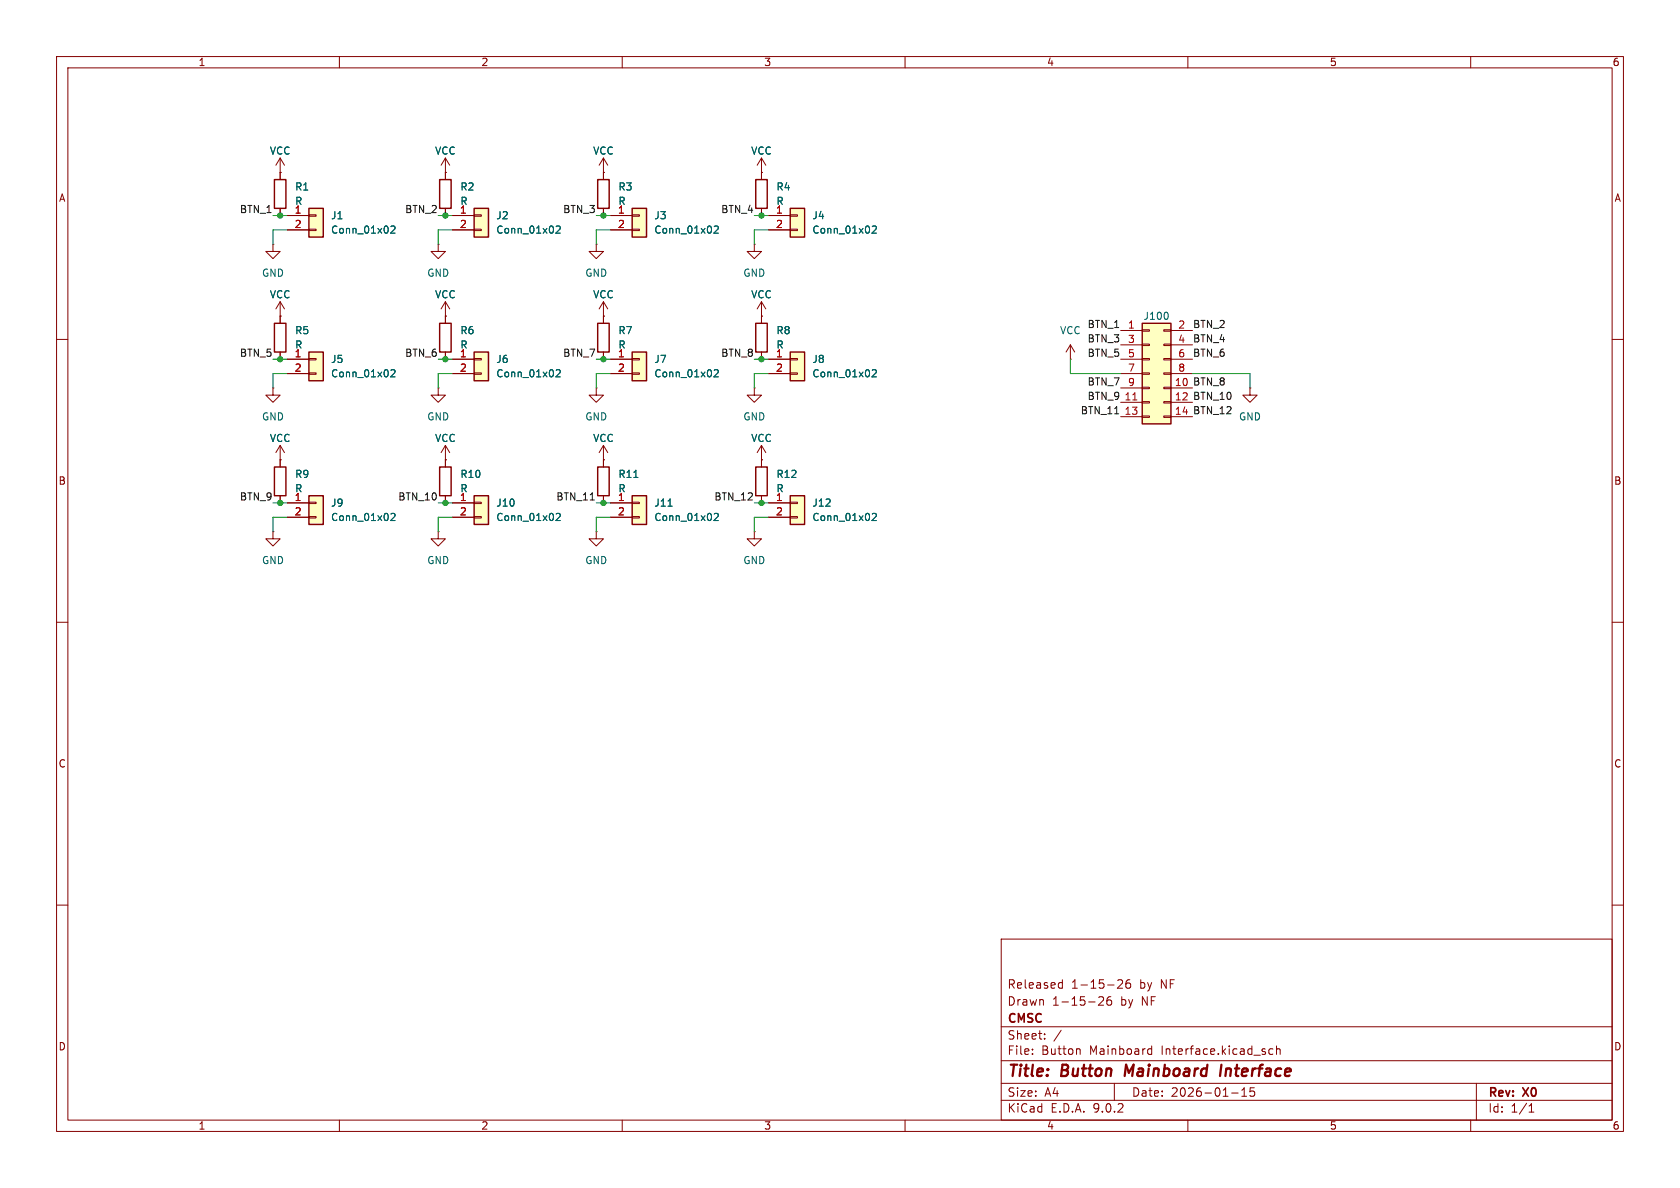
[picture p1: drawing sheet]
<svg xmlns="http://www.w3.org/2000/svg" width="297mm" height="210mm" viewBox="0 0 297 210" stroke-linecap="round" stroke-linejoin="round" font-family="sans-serif">
<g fill="none" stroke="#840000" stroke-width=".18">
<path d="M10 10h277v190h-277zM12 12h273v186h-273zM60 10v2M110 10v2M160 10v2M210 10v2M260 10v2M106.7 30.5v1.3M106.7 36.8v1.3M10 60h2M285 60h2M10 110h2"/>
<path d="M285 110h2M10 160h2M177 166h108v32h-108zM187.4 173.7l.4 .1M187.8 173.2v1.5M187.8 174.6l-.4 .1M194.2 176.3l.6-.1 .2 .1 .1 .3-.9 1.1h.9M196.4 176.2a.59 .59 0 0 0-.7 .6v.6l.1 .2 .4 .1 .3-.1v-.5l-.1-.3h-.4l-.3 .3M197.6 173.3l.6-.1 .2 .1 .1 .3-1 1.1h1M199.7 173.2a.59 .59 0 0 0-.7 .6v.6l.2 .2 .4 .1 .2-.1 .1-.5-.2-.3h-.4l-.3 .3M285 160h2M60 198v2"/>
<path d="M110 198v2M160 198v2M177 194.5h108M177 191.5h108M177 187.5h108M177 181.5h108M182.5 186.3v.1M182.5 185.5v.1M184.7 183.6v.1M184.7 182.8v.1M187.6 182.1l-1.3 2M190.5 185.4l.4 .1 .1 .1v.8"/>
<path d="M197 191.5v3M203 185.5h.6M203 186.3h.6M203.6 184.9v1.5M210 198v2M217.7 193.2h1.2M219.5 193.8h.9M219.5 192.7l.5-.4v1.5M221.7 192.3h-.7v.7l.2-.1h.5l.1 .3-.1 .5-.2 .1-.5-.1M225 185.5l-.4-.1-.3 .3v.4l.2 .2h.5M225.7 185.5l.2-.1 .3 .1 .1 .9M225.7 184.9v1.5"/>
<path d="M260 198v2M261 191.5v6.5M270.3 196.6h.9M270.3 195.5l.4-.4v1.5"/>
</g>
<path d="M199.1 188.2l-.3 2M215.9 188.2l-.2 2" fill="none" stroke="#840000" stroke-width=".4"/>
<path d="M105.7 31.8h2v5h-2z" fill="none" stroke="#840000" stroke-width=".25"/>
<path d="M139.7 36.8h2.5v5.1h-2.5z" fill="#ffffc2"/>
<path d="M48.5 31.8h2v5h-2zM133.6 31.8h2v5h-2zM139.7 36.8h2.5v5.1h-2.5z" fill="none" stroke="#840000" stroke-width=".25"/>
<g fill="none" stroke="#840000" stroke-width=".18">
<path d="M49.5 30.5h.1M49.5 27.9v3.9M49.5 36.8v1.3M49.5 27.9l-.7 1.3M49.5 27.9l.8 1.3M134.6 30.5v1.3M134.6 36.8v1.3M135.9 38.1h3.8M139.7 38h1.3v.2h-1.3zM48.3 43.2v1.3h1.2l-1.2 1.2-1.3-1.2h1.3M48.3 43.2h.1M49.5 55.9h.1"/>
<path d="M49.5 53.3l-.7 1.3M49.5 53.3l.8 1.3M49.5 53.3v2.6M133.3 43.2v1.3h1.3l-1.3 1.2-1.2-1.2h1.2M133.3 43.2h.1M135.9 40.6h3.8M139.7 40.5h1.3v.3h-1.3zM105.4 68.6v1.3h1.3l-1.3 1.2-1.3-1.2h1.3M105.4 68.6h.1M133.3 94v1.3h1.3l-1.3 1.2-1.2-1.2h1.2M133.3 94h.1"/>
</g>
<path d="M154.2 40.1l.5-.2 .2 .4-.8 .9h.8" fill="none" stroke="#006464" stroke-width=".18"/>
<path d="M111.8 87.6h2.5v5.1h-2.5z" fill="#ffffc2"/>
<path d="M105.7 82.6h2v5h-2zM111.8 87.6h2.5v5.1h-2.5z" fill="none" stroke="#840000" stroke-width=".25"/>
<path d="M106.7 81.3v1.3M106.7 87.6v1.3M107.9 88.9h3.9M107.9 91.4h3.9M111.8 88.8h1.2v.2h-1.2zM111.8 91.3h1.2v.3h-1.2z" fill="none" stroke="#840000" stroke-width=".18"/>
<path d="M112.1 84.4h.7M118.1 89.5h.7M126.3 90.9l.4-.2 .3 .4-.8 .9h.8" fill="none" stroke="#006464" stroke-width=".18"/>
<path d="M54.6 36.8h2.5v5.1h-2.5z" fill="#ffffc2"/>
<path d="M54.6 36.8h2.5v5.1h-2.5z" fill="none" stroke="#840000" stroke-width=".25"/>
<path d="M50.8 38.1h3.8M54.6 38h1.3v.2h-1.3zM78.7 30.5h.1M78.7 27.9l-.7 1.3M78.7 27.9l.8 1.3M78.7 27.9v2.6M50.8 40.6h3.8M54.6 40.5h1.3v.3h-1.3z" fill="none" stroke="#840000" stroke-width=".18"/>
<path d="M69.1 40.1l.5-.2 .2 .4-.7 .9h.7" fill="none" stroke="#006464" stroke-width=".18"/>
<path d="M83.8 62.2h2.6v5.1h-2.6z" fill="#ffffc2"/>
<path d="M83.8 62.2h2.6v5.1h-2.6z" fill="none" stroke="#840000" stroke-width=".25"/>
<path d="M77.5 68.6v1.3h1.2l-1.2 1.2-1.3-1.2h1.3M77.5 68.6h.1M80 63.5h3.8M80 66h3.8M83.8 63.4h1.3v.2h-1.3zM83.8 65.9h1.3v.3h-1.3z" fill="none" stroke="#840000" stroke-width=".18"/>
<path d="M98.3 65.5l.5-.2 .2 .4-.7 .9h.7" fill="none" stroke="#006464" stroke-width=".18"/>
<path d="M111.8 36.8h2.5v5.1h-2.5z" fill="#ffffc2"/>
<path d="M111.8 36.8h2.5v5.1h-2.5zM48.5 82.6h2v5h-2z" fill="none" stroke="#840000" stroke-width=".25"/>
<path d="M106.7 30.5h.1M106.7 27.9l-.8 1.3M106.7 27.9l.7 1.3M106.7 27.9v2.6M107.9 38.1h3.9M111.8 38h1.2v.2h-1.2zM107.9 40.6h3.9M111.8 40.5h1.2v.3h-1.2zM49.5 81.3v1.3M49.5 87.6v1.3" fill="none" stroke="#840000" stroke-width=".18"/>
<path d="M126.3 40.1l.4-.2 .3 .4-.8 .9h.8" fill="none" stroke="#006464" stroke-width=".18"/>
<path d="M83.8 87.6h2.6v5.1h-2.6z" fill="#ffffc2"/>
<path d="M83.8 87.6h2.6v5.1h-2.6zM133.6 82.6h2v5h-2z" fill="none" stroke="#840000" stroke-width=".25"/>
<path d="M134.6 78.7l-.7 1.3M134.6 78.7l.8 1.3M134.6 78.7v3.9M80 88.9h3.8M80 91.4h3.8M83.8 88.8h1.3v.2h-1.3zM83.8 91.3h1.3v.3h-1.3zM134.6 81.3h.1M134.6 87.6v1.3" fill="none" stroke="#840000" stroke-width=".18"/>
<path d="M98.3 90.9l.5-.2 .2 .4-.7 .9h.7" fill="none" stroke="#006464" stroke-width=".18"/>
<path d="M139.7 87.6h2.5v5.1h-2.5z" fill="#ffffc2"/>
<path d="M77.7 31.8h2.1v5h-2.1zM133.6 57.2h2v5h-2zM139.7 87.6h2.5v5.1h-2.5z" fill="none" stroke="#840000" stroke-width=".25"/>
<g fill="none" stroke="#840000" stroke-width=".18">
<path d="M78.7 30.5v1.3M78.7 36.8v1.3M134.6 55.9h.1M134.6 53.3l-.7 1.3M134.6 53.3l.8 1.3M134.6 53.3v3.9M49.5 78.7l-.7 1.3M49.5 78.7l.8 1.3M49.5 78.7v2.6M134.6 62.2v1.3M49.5 81.3h.1M77.5 94v1.3h1.2l-1.2 1.2-1.3-1.2h1.3"/>
<path d="M77.5 94h.1M135.9 88.9h3.8M135.9 91.4h3.8M139.7 88.8h1.3v.2h-1.3zM139.7 91.3h1.3v.3h-1.3z"/>
</g>
<path d="M154.2 90.9l.5-.2 .2 .4-.8 .9h.8" fill="none" stroke="#006464" stroke-width=".18"/>
<path d="M139.7 62.2h2.5v5.1h-2.5z" fill="#ffffc2"/>
<path d="M139.7 62.2h2.5v5.1h-2.5z" fill="none" stroke="#840000" stroke-width=".25"/>
<path d="M133.3 68.6v1.3h1.3l-1.3 1.2-1.2-1.2h1.2M133.3 68.6h.1M135.9 63.5h3.8M135.9 66h3.8M139.7 63.4h1.3v.2h-1.3zM139.7 65.9h1.3v.3h-1.3zM189.2 63.5h.1M189.2 61l-.7 1.2M189.2 61l.8 1.2M189.2 61v2.5M221 68.6v1.3h1.2l-1.2 1.2-1.3-1.2h1.3M221 68.6h.1" fill="none" stroke="#840000" stroke-width=".18"/>
<path d="M154.2 65.5l.5-.2 .2 .4-.8 .9h.8" fill="none" stroke="#006464" stroke-width=".18"/>
<path d="M111.8 62.2h2.5v5.1h-2.5z" fill="#ffffc2"/>
<path d="M105.7 57.2h2v5h-2zM111.8 62.2h2.5v5.1h-2.5z" fill="none" stroke="#840000" stroke-width=".25"/>
<path d="M106.7 55.9v1.3M106.7 62.2v1.3M107.9 63.5h3.9M107.9 66h3.9M111.8 63.4h1.2v.2h-1.2zM111.8 65.9h1.2v.3h-1.2z" fill="none" stroke="#840000" stroke-width=".18"/>
<path d="M126.3 65.5l.4-.2 .3 .4-.8 .9h.8" fill="none" stroke="#006464" stroke-width=".18"/>
<path d="M201.9 57.2h5.1v17.7h-5.1z" fill="#ffffc2"/>
<path d="M48.5 57.2h2v5h-2zM201.9 57.2h5.1v17.7h-5.1z" fill="none" stroke="#840000" stroke-width=".25"/>
<g fill="none" stroke="#840000" stroke-width=".18">
<path d="M134.6 30.5h.1M134.6 27.9l-.7 1.3M134.6 27.9l.8 1.3M134.6 27.9v2.6M49.5 55.9v1.3M198.1 58.4h3.8M201.9 58.3h1.3v.2h-1.3zM205.7 58.3h1.3v.2h-1.3zM207 58.4h3.8M48.3 68.6v1.3h1.2l-1.2 1.2-1.3-1.2h1.3M48.3 68.6h.1M49.5 62.2v1.3"/>
<path d="M198.1 61h3.8M198.1 63.5h3.8M198.1 66h3.8M198.1 68.6h3.8M198.1 71.1h3.8M198.1 73.7h3.8M201.9 60.8h1.3v.3h-1.3zM201.9 63.4h1.3v.2h-1.3zM201.9 65.9h1.3v.3h-1.3zM201.9 68.5h1.3v.2h-1.3zM201.9 71h1.3v.2h-1.3zM201.9 73.5h1.3v.3h-1.3z"/>
<path d="M205.7 60.8h1.3v.3h-1.3zM205.7 63.4h1.3v.2h-1.3zM205.7 65.9h1.3v.3h-1.3zM205.7 68.5h1.3v.2h-1.3zM205.7 71h1.3v.2h-1.3zM205.7 73.5h1.3v.3h-1.3zM207 61h3.8M207 63.5h3.8M207 66h3.8M207 68.6h3.8M207 71.1h3.8M207 73.7h3.8"/>
</g>
<path d="M200.3 70.7h.7" fill="none" stroke="#a90000" stroke-width=".18"/>
<path d="M206.4 55.3l.1 .4-.1 .6" fill="none" stroke="#006464" stroke-width=".18"/>
<path d="M54.6 62.2h2.5v5.1h-2.5z" fill="#ffffc2"/>
<path d="M54.6 62.2h2.5v5.1h-2.5z" fill="none" stroke="#840000" stroke-width=".25"/>
<path d="M50.8 63.5h3.8M50.8 66h3.8M54.6 63.4h1.3v.2h-1.3zM54.6 65.9h1.3v.3h-1.3zM48.3 94v1.3h1.2l-1.2 1.2-1.3-1.2h1.3M48.3 94h.1" fill="none" stroke="#840000" stroke-width=".18"/>
<path d="M69.1 65.5l.5-.2 .2 .4-.7 .9h.7" fill="none" stroke="#006464" stroke-width=".18"/>
<path d="M54.6 87.6h2.5v5.1h-2.5z" fill="#ffffc2"/>
<path d="M54.6 87.6h2.5v5.1h-2.5zM77.7 82.6h2.1v5h-2.1z" fill="none" stroke="#840000" stroke-width=".25"/>
<g fill="none" stroke="#840000" stroke-width=".18">
<path d="M77.5 43.2v1.3h1.2l-1.2 1.2-1.3-1.2h1.3M77.5 43.2h.1M78.7 55.9h.1M78.7 53.3v2.6M78.7 53.3l-.7 1.3M78.7 53.3l.8 1.3M105.4 43.2v1.3h1.3l-1.3 1.2-1.3-1.2h1.3M105.4 43.2h.1M106.7 55.9h.1M106.7 53.3l-.8 1.3M106.7 53.3l.7 1.3M106.7 53.3v2.6"/>
<path d="M78.7 78.7l-.7 1.3M78.7 78.7l.8 1.3M78.7 78.7v3.9M106.7 78.7v2.6M106.7 78.7l-.8 1.3M106.7 78.7l.7 1.3M50.8 88.9h3.8M50.8 91.4h3.8M54.6 88.8h1.3v.2h-1.3zM54.6 91.3h1.3v.3h-1.3zM78.7 81.3h.1M78.7 87.6v1.3"/>
<path d="M105.4 94v1.3h1.3l-1.3 1.2-1.3-1.2h1.3M105.4 94h.1M106.7 81.3h.1"/>
</g>
<path d="M69.1 90.9l.5-.2 .2 .4-.7 .9h.7" fill="none" stroke="#006464" stroke-width=".18"/>
<path d="M83.8 36.8h2.6v5.1h-2.6z" fill="#ffffc2"/>
<path d="M83.8 36.8h2.6v5.1h-2.6zM77.7 57.2h2.1v5h-2.1z" fill="none" stroke="#840000" stroke-width=".25"/>
<g fill="none" stroke="#840000" stroke-width=".18">
<path d="M49.5 30.5h.1M49.5 30.5v1.3M49.5 36.8v1.3M50.8 38.1h3.8M78.7 30.5h.1M78.7 30.5v1.3M78.7 36.8v1.3M80 38.1h3.8M83.8 38h1.3v.2h-1.3zM106.7 30.5h.1M106.7 30.5v1.3M106.7 36.8v1.3"/>
<path d="M107.9 38.1h3.9M134.6 30.5h.1M134.6 30.5v1.3M134.6 36.8v1.3M135.9 38.1h3.8M49.5 55.9h.1M49.5 55.9v1.3M50.8 40.6h3.8M78.7 55.9h.1M78.7 55.9v1.3M80 40.6h3.8M83.8 40.5h1.3v.3h-1.3z"/>
<path d="M106.7 55.9h.1M106.7 55.9v1.3M107.9 40.6h3.9M134.6 55.9h.1M134.6 55.9v1.3M135.9 40.6h3.8M49.5 62.2v1.3M50.8 63.5h3.8M50.8 66h3.8M78.7 62.2v1.3M80 63.5h3.8M80 66h3.8"/>
<path d="M106.7 62.2v1.3M107.9 63.5h3.9M107.9 66h3.9M134.6 62.2v1.3M135.9 63.5h3.8M135.9 66h3.8M49.5 81.3h.1M49.5 81.3v1.3M49.5 87.6v1.3M50.8 88.9h3.8M50.8 91.4h3.8M78.7 81.3h.1"/>
<path d="M78.7 81.3v1.3M78.7 87.6v1.3M80 88.9h3.8M80 91.4h3.8M106.7 81.3h.1M106.7 81.3v1.3M106.7 87.6v1.3M107.9 88.9h3.9M107.9 91.4h3.9M134.6 81.3h.1M134.6 81.3v1.3M134.6 87.6v1.3"/>
<path d="M135.9 88.9h3.8M135.9 91.4h3.8"/>
</g>
<g fill="none" stroke="#006464" stroke-width=".18">
<path d="M69.1 40.1l.5-.2 .2 .4-.7 .9h.7M98.3 40.1l.5-.2 .2 .4-.7 .9h.7M126.3 40.1l.4-.2 .3 .4-.8 .9h.8M154.2 40.1l.5-.2 .2 .4-.8 .9h.8M69.1 65.5l.5-.2 .2 .4-.7 .9h.7M98.3 65.5l.5-.2 .2 .4-.7 .9h.7M126.3 65.5l.4-.2 .3 .4-.8 .9h.8M154.2 65.5l.5-.2 .2 .4-.8 .9h.8M69.1 90.9l.5-.2 .2 .4-.7 .9h.7M98.3 90.9l.5-.2 .2 .4-.7 .9h.7M112.1 84.4h.7M118.1 89.5h.7"/>
<path d="M126.3 90.9l.4-.2 .3 .4-.8 .9h.8M154.2 90.9l.5-.2 .2 .4-.8 .9h.8"/>
</g>
<path d="M197.1 73.1h.7M104.3 88.4h.8" fill="none" stroke="#0f0f0f" stroke-width=".18"/>
<g fill="none" stroke="#009600" stroke-width=".18">
<path d="M48.3 38.1h2.5M77.5 38.1h2.5M105.4 38.1h2.5M133.3 38.1h2.6M50.8 40.6h-2.5v2.6M80 40.6h-2.5v2.6M107.9 40.6h-2.5v2.6M135.9 40.6h-2.6v2.6M48.3 63.5h2.5M50.8 66h-2.5v2.6M77.5 63.5h2.5M80 66h-2.5v2.6"/>
<path d="M105.4 63.5h2.5M107.9 66h-2.5v2.6M133.3 63.5h2.6M135.9 66h-2.6v2.6M189.2 63.5v2.5h8.9M210.8 66h10.2v2.6M48.3 88.9h2.5M50.8 91.4h-2.5v2.6M77.5 88.9h2.5M80 91.4h-2.5v2.6M105.4 88.9h2.5M107.9 91.4h-2.5v2.6"/>
<path d="M133.3 88.9h2.6M135.9 91.4h-2.6v2.6"/>
</g>
<g fill="#009600" stroke="#009600" stroke-width=".18">
<circle cx="134.6" cy="88.9" r=".46"/>
<circle cx="106.7" cy="38.1" r=".46"/>
<circle cx="134.6" cy="63.5" r=".46"/>
<circle cx="134.6" cy="38.1" r=".46"/>
<circle cx="78.7" cy="63.5" r=".46"/>
<circle cx="49.5" cy="38.1" r=".46"/>
<circle cx="49.5" cy="63.5" r=".46"/>
<circle cx="49.5" cy="88.9" r=".46"/>
<circle cx="106.7" cy="63.5" r=".46"/>
<circle cx="78.7" cy="88.9" r=".46"/>
<circle cx="78.7" cy="38.1" r=".46"/>
<circle cx="106.7" cy="88.9" r=".46"/>
</g>
<g font-size="2.8" fill="#840000">
<text x="178" y="190.9">Title:</text>
<text x="187.7" y="190.9">Button</text>
<text x="199.7" y="190.9">Mainboard</text>
<text x="217.4" y="190.9">Interface</text>
</g>
<g font-size="2.1" fill="#840000">
<text x="178" y="178">Drawn</text>
<text x="178" y="175">Released</text>
<text x="186" y="178">1-15-26</text>
<text x="189.4" y="175">1-15-26</text>
<text x="198.2" y="178">by</text>
<text x="201.5" y="175">by</text>
<text x="202" y="178">NF</text>
<text x="205.3" y="175">NF</text>
<text x="178" y="184">Sheet:</text>
<text x="178" y="181.2">CMSC</text>
<text x="178" y="186.7">File:</text>
<text x="184.1" y="186.7">Button</text>
<text x="192.7" y="186.7">Mainboard</text>
<text x="205.5" y="186.7">Interface.kicad_sch</text>
<text x="178" y="196.9">KiCad</text>
<text x="178" y="194.1">Size:</text>
<text x="184.7" y="194.1">A4</text>
<text x="185.7" y="196.9">E.D.A.</text>
<text x="193.3" y="196.9">9.0.2</text>
<text x="200" y="194.1">Date:</text>
<text x="207" y="194.1">2026-01-15</text>
<text x="263" y="194.3">Rev:</text>
<text x="263" y="196.9">Id:</text>
<text x="267.1" y="196.9">1/1</text>
<text x="269.4" y="194.3">X0</text>
</g>
<g font-size="1.8" fill="#840000">
<text x="35" y="11.9">1</text>
<text x="85" y="11.9">2</text>
<text x="135" y="11.9">3</text>
<text x="185" y="11.9">4</text>
<text x="235" y="11.9">5</text>
<text x="285" y="11.9">6</text>
<text x="10.3" y="35.9">A</text>
<text x="285.3" y="35.9">A</text>
<text x="10.3" y="85.9">B</text>
<text x="285.3" y="85.9">B</text>
<text x="10.3" y="135.9">C</text>
<text x="285.3" y="135.9">C</text>
<text x="10.3" y="185.9">D</text>
<text x="285.3" y="185.9">D</text>
<text x="35" y="199.9">1</text>
<text x="85" y="199.9">2</text>
<text x="135" y="199.9">3</text>
<text x="185" y="199.9">4</text>
<text x="235" y="199.9">5</text>
<text x="285" y="199.9">6</text>
</g>
<g font-size="1.8" fill="#006464">
<text x="47.6" y="27.5">VCC</text>
<text x="76.8" y="27.5">VCC</text>
<text x="104.8" y="27.5">VCC</text>
<text x="132.7" y="27.5">VCC</text>
<text x="52.1" y="33.9">R1</text>
<text x="81.3" y="33.9">R2</text>
<text x="109.2" y="33.9">R3</text>
<text x="137.2" y="33.9">R4</text>
<text x="52.1" y="36.4">R</text>
<text x="58.4" y="39">J1</text>
<text x="58.4" y="41.5">Conn_01x02</text>
<text x="81.3" y="36.4">R</text>
<text x="87.6" y="39">J2</text>
<text x="87.6" y="41.5">Conn_01x02</text>
<text x="109.2" y="36.4">R</text>
<text x="115.6" y="39">J3</text>
<text x="115.6" y="41.5">Conn_01x02</text>
<text x="137.2" y="36.4">R</text>
<text x="143.5" y="39">J4</text>
<text x="143.5" y="41.5">Conn_01x02</text>
<text x="46.2" y="49.1">GND</text>
<text x="47.6" y="52.9">VCC</text>
<text x="75.4" y="49.1">GND</text>
<text x="76.8" y="52.9">VCC</text>
<text x="103.4" y="49.1">GND</text>
<text x="104.8" y="52.9">VCC</text>
<text x="131.3" y="49.1">GND</text>
<text x="132.7" y="52.9">VCC</text>
<text x="52.1" y="59.3">R5</text>
<text x="81.3" y="59.3">R6</text>
<text x="109.2" y="59.3">R7</text>
<text x="137.2" y="59.3">R8</text>
<text x="187.3" y="59.3">VCC</text>
<text x="202.1" y="56.7">J100</text>
<text x="52.1" y="61.8">R</text>
<text x="58.4" y="64.4">J5</text>
<text x="81.3" y="61.8">R</text>
<text x="87.6" y="64.4">J6</text>
<text x="109.2" y="61.8">R</text>
<text x="115.6" y="64.4">J7</text>
<text x="137.2" y="61.8">R</text>
<text x="143.5" y="64.4">J8</text>
<text x="58.4" y="66.9">Conn_01x02</text>
<text x="87.6" y="66.9">Conn_01x02</text>
<text x="115.6" y="66.9">Conn_01x02</text>
<text x="143.5" y="66.9">Conn_01x02</text>
<text x="46.2" y="74.5">GND</text>
<text x="75.4" y="74.5">GND</text>
<text x="103.4" y="74.5">GND</text>
<text x="131.3" y="74.5">GND</text>
<text x="218.9" y="74.5">GND</text>
<text x="47.6" y="78.3">VCC</text>
<text x="76.8" y="78.3">VCC</text>
<text x="104.8" y="78.3">VCC</text>
<text x="132.7" y="78.3">VCC</text>
<text x="52.1" y="84.7">R9</text>
<text x="52.1" y="87.2">R</text>
<text x="58.4" y="89.8">J9</text>
<text x="81.3" y="84.7">R10</text>
<text x="81.3" y="87.2">R</text>
<text x="87.6" y="89.8">J10</text>
<text x="109.2" y="84.7">R11</text>
<text x="109.2" y="87.2">R</text>
<text x="115.6" y="89.8">J11</text>
<text x="137.2" y="84.7">R12</text>
<text x="137.2" y="87.2">R</text>
<text x="143.5" y="89.8">J12</text>
<text x="58.4" y="92.3">Conn_01x02</text>
<text x="87.6" y="92.3">Conn_01x02</text>
<text x="115.6" y="92.3">Conn_01x02</text>
<text x="143.5" y="92.3">Conn_01x02</text>
<text x="46.2" y="99.9">GND</text>
<text x="75.4" y="99.9">GND</text>
<text x="103.4" y="99.9">GND</text>
<text x="131.3" y="99.9">GND</text>
</g>
<g font-size="1.8" fill="#0f0f0f">
<text x="42.3" y="37.8">BTN_1</text>
<text x="71.5" y="37.8">BTN_2</text>
<text x="99.5" y="37.8">BTN_3</text>
<text x="127.4" y="37.8">BTN_4</text>
<text x="192.2" y="58.1">BTN_1</text>
<text x="210.8" y="58.1">BTN_2</text>
<text x="42.3" y="63.2">BTN_5</text>
<text x="71.5" y="63.2">BTN_6</text>
<text x="99.5" y="63.2">BTN_7</text>
<text x="127.4" y="63.2">BTN_8</text>
<text x="192.2" y="60.6">BTN_3</text>
<text x="192.2" y="63.2">BTN_5</text>
<text x="210.8" y="63.2">BTN_6</text>
<text x="210.8" y="60.6">BTN_4</text>
<text x="192.2" y="68.2">BTN_7</text>
<text x="192.2" y="70.8">BTN_9</text>
<text x="210.8" y="70.8">BTN_10</text>
<text x="210.8" y="68.2">BTN_8</text>
<text x="191" y="73.3">BTN_11</text>
<text x="210.8" y="73.3">BTN_12</text>
<text x="42.3" y="88.6">BTN_9</text>
<text x="70.3" y="88.6">BTN_10</text>
<text x="98.3" y="88.6">BTN_11</text>
<text x="126.2" y="88.6">BTN_12</text>
</g>
<g font-size="1.8" fill="#a90000">
<text x="52" y="37.8">1</text>
<text x="52" y="40.4">2</text>
<text x="81.2" y="37.8">1</text>
<text x="81.2" y="40.4">2</text>
<text x="109.1" y="37.8">1</text>
<text x="109.1" y="40.4">2</text>
<text x="137.1" y="37.8">1</text>
<text x="137.1" y="40.4">2</text>
<text x="199.3" y="58.2">1</text>
<text x="208.2" y="58.2">2</text>
<text x="52" y="63.2">1</text>
<text x="52" y="65.8">2</text>
<text x="81.2" y="63.2">1</text>
<text x="81.2" y="65.8">2</text>
<text x="109.1" y="63.2">1</text>
<text x="109.1" y="65.8">2</text>
<text x="137.1" y="63.2">1</text>
<text x="137.1" y="65.8">2</text>
<text x="199.3" y="60.7">3</text>
<text x="199.3" y="63.2">5</text>
<text x="199.3" y="65.8">7</text>
<text x="208.2" y="60.7">4</text>
<text x="208.2" y="63.2">6</text>
<text x="208.2" y="65.8">8</text>
<text x="198.7" y="70.9">11</text>
<text x="199.3" y="68.3">9</text>
<text x="207.6" y="68.3">10</text>
<text x="207.6" y="70.9">12</text>
<text x="198.7" y="73.4">13</text>
<text x="207.6" y="73.4">14</text>
<text x="52" y="88.6">1</text>
<text x="81.2" y="88.6">1</text>
<text x="109.1" y="88.6">1</text>
<text x="137.1" y="88.6">1</text>
<text x="52" y="91.2">2</text>
<text x="81.2" y="91.2">2</text>
<text x="109.1" y="91.2">2</text>
<text x="137.1" y="91.2">2</text>
</g>
</svg>
